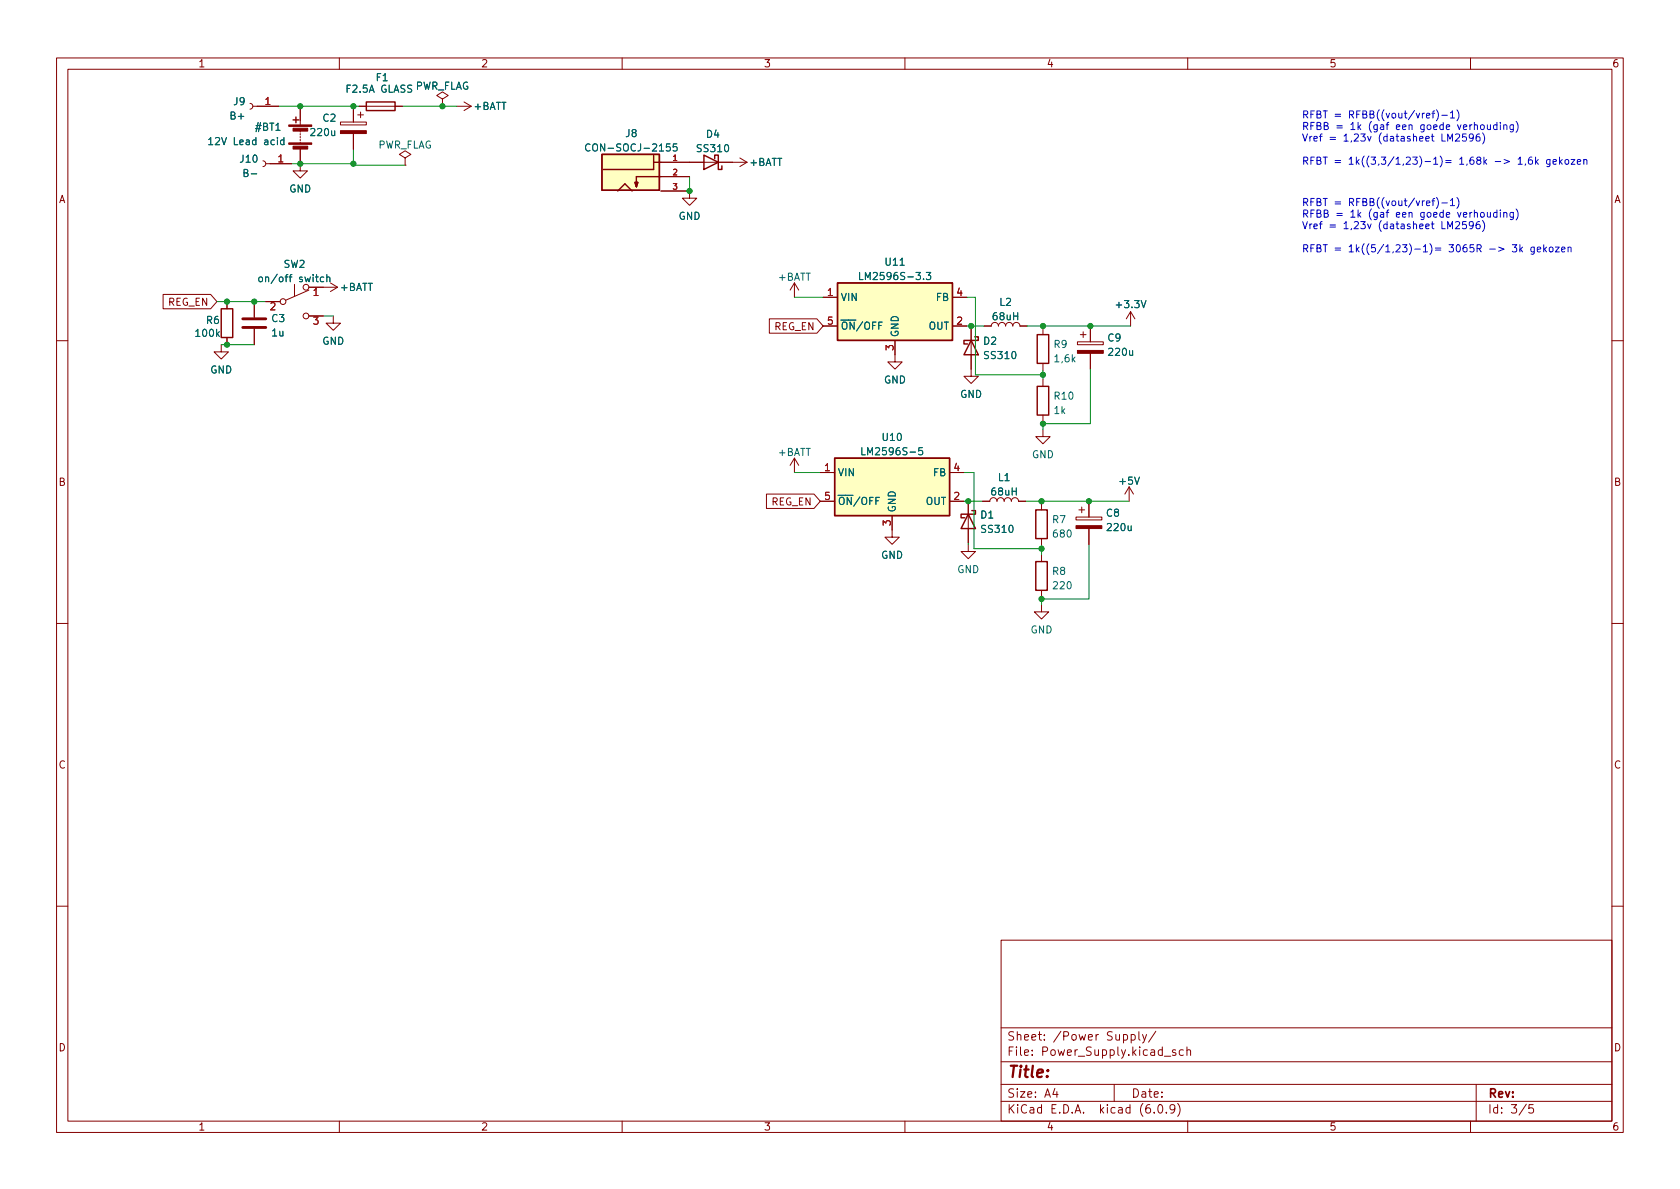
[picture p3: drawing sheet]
<svg xmlns="http://www.w3.org/2000/svg" width="297mm" height="210mm" viewBox="0 0 297 210" stroke-linecap="round" stroke-linejoin="round" font-family="sans-serif">
<g fill="none" stroke="#840000" stroke-width=".18">
<path d="M10 10.2h277v190.1h-277zM12 12.2h273v186.1h-273zM44.2 18.3l.4 .1 .1 .4-.1 .3-.4 .2M44.7 18.8h4.6M53.1 18.8v3.3M60 10.2v2M62.5 18.8v2.8M63.5 18.8h7.6M63.8 19.8v1M78.2 17.5l1-.6-1-.6-1 .6 1 .6v1.3M78.2 18.8h.1M80.8 18.8h2.5"/>
<path d="M82 18l1.3 .8M83.3 18.8l-1.3 .8M110 10.2v2M160 10.2v2M210 10.2v2M260 10.2v2M46.5 28.4l.3 .2 .2 .3-.2 .4-.3 .2M47 29h4.6M53.1 26.4v3.8h-1.3l1.3 1.3 1.3-1.3h-1.3M53.1 23.1v.3M53.1 23.6v.3M53.1 24.1v.3"/>
<path d="M53.1 24.6v.3M53.1 25.1v.3M60.2 21.6h4.6v.5h-4.6zM62.5 23.6v2.8M63.2 20.3h1.1M71.6 27.9l1-.6-1-.6-1 .6 1 .6v1.3M71.6 29.2h.1M116.8 33.8h5.1v1.2h1.3l-1.3 1.3-1.3-1.3h1.3M116.8 28.7h15.3M116.8 31.2h5.1M130.8 27.9l1.3 .8M132.1 28.7l-1.3 .8"/>
<path d="M28.8 52.1h8.4l1.2 1.2-1.2 1.3h-8.4zM40.1 53.3v1.3M40.1 59.7v1.3M45 53.3v2.8M45 58.2v2.8M47 53.3h2.5M52.1 50.3v2M54.6 51.3l-4.1 1.8M54.6 50.8h5.1M54.6 55.9h2.5M58.4 50l1.3 .8M58.9 55.9v1.2h-1.2l1.2 1.3 1.3-1.3h-1.3"/>
<path d="M59.7 50.8l-1.3 .8M136 56.4h8.4l1.1 1.3-1.1 1.2h-8.4zM140.5 50l-.8 1.3M140.5 50v2.6M140.5 50l.7 1.3M145.5 57.7h2.6M145.5 52.6h2.6M168.4 57.7h2.5M168.4 52.6h2.5M171.7 57.7v8.8h1.3l-1.3 1.3-1.3-1.3h1.3M174 57.7h1.3a.64 .64 0 0 1 .6-.7 .64 .64 0 0 1 .6 .7 .64 .64 0 0 1 .7-.7 .64 .64 0 0 1 .6 .7 .64 .64 0 0 1 .6-.7 .64 .64 0 0 1 .7 .7 .64 .64 0 0 1 .6-.7 .64 .64 0 0 1 .6 .7h1.3M184.4 57.9v1.3"/>
<path d="M191 59.2h1M191.5 58.7v1M192.8 57.7v2.7M199.9 55.1l-.8 1.3M199.9 55.1v2.6M199.9 55.1l.8 1.3M10 60.2h2M39.1 61v1.2h-1.3l1.3 1.3 1.3-1.3h-1.3M158.2 60.2v3.8h1.3l-1.3 1.3-1.2-1.3h1.2M184.4 75.9v1.3h1.3l-1.3 1.3-1.3-1.3h1.3M184.4 64.3v1.2M184.4 67.1v1.2"/>
<path d="M184.4 73.4v1.3M190.5 60.4h4.6v.6h-4.6zM192.8 62.5v2.8M285 60.2h2M135.5 87.4h8.4l1.1 1.2-1.1 1.3h-8.4zM140.5 81v2.6M140.5 81l-.8 1.3M140.5 81l.7 1.3M145 83.6h2.6M145 88.6h2.6M157.7 91.2v3.8h1.3l-1.3 1.3-1.2-1.3h1.2M167.9 83.6h2.5"/>
<path d="M167.9 88.6h2.5M171.2 96.3v1.2h1.3l-1.3 1.3-1.3-1.3h1.3M171.2 88.4v7.6M173.7 88.6h1.3a.64 .64 0 0 1 .6-.6 .64 .64 0 0 1 .7 .6 .64 .64 0 0 1 .6-.6 .64 .64 0 0 1 .6 .6 .64 .64 0 0 1 .7-.6 .64 .64 0 0 1 .6 .6 .64 .64 0 0 1 .7-.6 .64 .64 0 0 1 .6 .6h1.3M184.1 88.9v1.3M184.1 95.2v1.3M184.1 98v1.3M190.2 91.4h4.6v.5h-4.6zM190.8 90.2h1M191.3 89.7v1M192.5 88.6v2.8M192.5 93.5v2.8"/>
<path d="M199.6 86.1l-.7 1.3M199.6 86.1v2.5M199.6 86.1l.8 1.3M10 110.2h2M184.1 106.9v1.3h1.3l-1.3 1.3-1.2-1.3h1.2M184.1 104.4v1.3M285 110.2h2M10 160.2h2M177 166.3h108v32h-108zM285 160.2h2M60 198.3v2M110 198.3v2"/>
<path d="M160 198.3v2M177 194.8h108M177 191.8h108M177 187.8h108M177 181.8h108M186.5 192.5l-.4 1h1M186.9 193v1M197 191.8v3M200 183l.4-.1 .3 .3v.4l-.1 .3h-.6M200 182.9v1.5M201.4 182.4v1.3l.2 .2M202 182.9l.4 1"/>
<path d="M202.7 182.9l-.5 1.4-.2 .1M204.1 196.7v.1M204.4 182.4l-1.3 1.9M204.9 195.4l.2-.1a.81 .81 0 0 1 .6 .7 .81 .81 0 0 1-.3 .8h-.2a.81 .81 0 0 1-.6-.6 .81 .81 0 0 1 .3-.8zM205.9 186.8h1.1M206.2 196.7v.1M207.7 196l-.3 .3h-.3l-.2-.3 .1-.6 .4-.1 .2 .2a.99 .99 0 0 1-.3 1.3h-.3M207.9 185.7l-.4-.1-.2 .2 .1 .3 .5 .1v.4h-.6M208.2 195.1a1.72 1.72 0 0 1 0 2.3M209.2 185.7l-.4-.1-.3 .3v.4l.1 .3h.6M209.9 185.8l.2-.2 .3 .1 .1 .9M209.9 185.1v1.5"/>
<path d="M210 198.3v2M260 198.3v2M261 191.8v6.5M269.9 195.3l-1.3 1.9M271.1 195.3h-.7l-.1 .7 .2-.1 .5 .1 .2 .2-.1 .5-.2 .1-.6-.1"/>
<circle cx="50" cy="53.3" r=".51"/>
<circle cx="54.1" cy="55.9" r=".51"/>
<circle cx="54.1" cy="50.8" r=".51"/>
</g>
<g fill="none" stroke="#840000" stroke-width=".25">
<path d="M64.8 18h5v1.6h-5zM51.8 21.2h1M52.3 20.7v1M106.4 27.3h10.2v6.3h-10.2zM109.2 33.8l1.3-1.3 1.3 1.3M112.3 32.3h.5l-.3 .7zM115.6 27.4v2.6h-8.9M115.6 28.7h1.2M116.8 31.2h-4.3v1.8M124.5 27.4l2.5 1.3-2.5 1.3zM126.4 28.1v-.7h.6v2.6h.6v-.7M39.1 54.6h2v5.1h-2z"/>
<path d="M148.1 50h20.3v10.2h-20.3zM172.3 59.6h.7v.6h-2.6v.6h.7M183.4 59.2h2v5.1h-2zM171.7 60.2l1.3 2.5h-2.6zM183.4 68.3h2v5.1h-2zM147.6 81h20.3v10.2h-20.3zM171.2 90.9l1.3 2.6h-2.6zM171.8 90.3h.7v.6h-2.6v.7h.7M183.1 99.3h2.1v5.1h-2.1zM183.1 90.2h2.1v5h-2.1z"/>
</g>
<g fill="#840000" stroke="#840000" stroke-width=".18">
<path d="M60.2 23.1h4.6v.5h-4.6z"/>
<path d="M190.5 62h4.6v.5h-4.6z"/>
<path d="M190.2 93h4.6v.5h-4.6z"/>
<path d="M51.1 25.3h4v.2h-4z"/>
<path d="M51.1 22.1h4v.2h-4z"/>
<path d="M51.8 25.9h2.6v.5h-2.6z"/>
<path d="M51.8 22.7h2.6v.5h-2.6z"/>
</g>
<g fill="#ffffc2" stroke="#ffffc2" stroke-width=".18">
<path d="M106.4 27.3h10.2v6.3h-10.2z"/>
<path d="M112.3 32.3h.5l-.3 .7z"/>
<path d="M148.1 50h20.3v10.2h-20.3z"/>
<path d="M147.6 81h20.3v10.2h-20.3z"/>
</g>
<g fill="none" stroke="#006464" stroke-width=".18">
<path d="M36.9 24.7l.4-.4v1.3M36.9 25.6h.7M50.2 24.8l-.4-.1-.2 .3 .1 .5h.5M50.2 24.3v1.3M104.3 25.6a.6 .6 0 0 0-.8 .4 .6 .6 0 0 0 .6 .7l.2-.1M119.7 25.4h-.6l-.1 .6 .2-.1 .4 .1 .1 .2v.4l-.2 .1-.5-.1M45.8 49.1l.2-.1 .4 .1v.5l-.1 .2h-.3l-.2-.1zM57.2 49h-.3l-.3 .2 .2 .6h.4M57.8 49.1l.2-.1h.3v.8M57.8 48.6v1.2M152 48.2v1.2h.6M163.8 48.2h.8l-.5 .5 .4 .1v.5l-.2 .1-.5-.1"/>
<path d="M152.4 79.2v1.2h.6M163.1 79.2h-.6l-.1 .6 .2-.2 .4 .1 .1 .2v.4l-.2 .1-.5-.1"/>
</g>
<path d="M42.9 57.9h4.1M42.9 56.4h4.1" fill="none" stroke="#840000" stroke-width=".51"/>
<g fill="none" stroke="#0000c2" stroke-width=".18">
<path d="M253.7 19.6l-.3 .2v1.1M254 19.4a1.46 1.46 0 0 1 0 2M256.4 20l.4-.4v1.3M257.6 19.4a1.46 1.46 0 0 1 0 2M252.2 35.9l.6-.1v-.2l-.4-.1-.2 .2 .1 .6h.5M252.2 20.4l.6-.1v-.2l-.4-.1-.2 .2 .1 .6h.5M253.2 35.5h.5M253.2 20h.5M253.7 35.1l-.3 .2v1.1M254 34.9a1.46 1.46 0 0 1 0 1.9M254.9 35.9h1M254.9 20.4h1"/>
<path d="M256 25v-1.3l.4 .9 .4-.9v1.3M256.4 35.5l.4-.4v1.3M256.4 36.4h.8M256.4 20.9h.8M257.4 39.3l.4-.1 .3 .3-.8 1h.8M257.4 23.8l.4-.1 .3 .4-.8 .9h.8M257.6 34.9a1.46 1.46 0 0 1 0 1.9M259.2 39.2h-.6v.6l.1-.1h.5l.1 .2-.1 .4-.2 .2-.4-.2M259.2 23.7h-.6v.6l.1-.1h.5l.1 .2-.1 .4-.2 .2-.4-.2M260.5 39.7l-.2 .3-.4-.1-.1-.2 .1-.5h.4l.1 .1a.84 .84 0 0 1-.3 1.2h-.2M260.5 24.2l-.2 .3-.4-.1-.1-.2 .1-.5h.4l.1 .1a.84 .84 0 0 1-.3 1.2h-.2M261.6 39.2h-.4a.86 .86 0 0 0 0 1.3l.4-.2 .1-.4-.2-.2h-.3l-.2 .2"/>
<path d="M261.6 23.7h-.4a.86 .86 0 0 0 0 1.3l.4-.2 .1-.4-.2-.2h-.3l-.2 .2M261.8 37.7l.2-.1 .4 .1v.5l-.1 .1-.3 .1-.2-.1zM261.8 22.2l.2-.1 .4 .1v.5l-.1 .2h-.3l-.2-.1zM262.1 39a1.46 1.46 0 0 1 0 1.9M262.1 23.5a1.46 1.46 0 0 1 0 1.9M263 37.6v.7l.3 .1 .2-.1M263 22.1v.8h.3l.2-.1M263.5 22.1v.8M263.5 37.6v.8M264.7 37.6h-.4l-.2 .2 .1 .5h.5M264.7 22.1h-.4l-.2 .2 .1 .6h.5M264.7 21.6v1.3"/>
<path d="M264.7 37.1v1.3M265.3 37.1v.2M265.3 21.6v.2M265.3 22.1v.8M265.3 37.6v.8M265.9 37.7l.2-.1h.3v.8M265.9 22.2l.2-.1h.3v.8M265.9 22.1v.8M265.9 37.6v.8M267.6 37.6v1l-.3 .2h-.3M267.6 37.6h-.4l-.2 .2 .1 .5h.5M267.6 22.1v1l-.3 .2h-.3"/>
<path d="M267.6 22.1h-.4l-.2 .2 .1 .6h.5M268.1 37a1.46 1.46 0 0 1 0 1.9M268.1 21.5a1.46 1.46 0 0 1 0 1.9M268.4 28.1l.4-.3v1.2M268.4 29h.7M269.8 29l-.2 .2M270.8 27.8h-.3a.86 .86 0 0 0 0 1.2l.4-.1 .1-.4-.3-.2h-.3l-.2 .2M271.5 27.8v1.2M271.6 28.6l.4 .4M272 28.2l-.5 .5M274 28.2v1l-.2 .3-.3-.1M274 28.3l-.3-.1-.3 .2 .2 .6h.4"/>
<path d="M274.6 28.6l.6-.1-.1-.2-.3-.1-.2 .2 .1 .6h.4M275.7 27.8v1.2M275.9 28.6l.3 .4M276.2 28.2l-.5 .5M276.8 28.3l.1-.1 .4 .1 .1 .5-.1 .2h-.4l-.1-.1zM277.8 28.2h.7l-.7 .8h.7M278.9 28.6l.6-.1-.1-.2-.3-.1-.2 .2v.6h.5M280 28.3l.2-.1 .3 .1 .1 .7M280 28.2v.8M256 40.5v-1.3l.4 .9 .4-.9v1.3M267.4 43.3h.8l-.4 .5 .3 .1v.5l-.2 .1-.5-.1M268.7 43.3v1.2"/>
<path d="M268.8 44.1l.4 .4M269.2 43.7l-.5 .5M271.3 43.7v1l-.3 .3-.3-.1M271.3 43.8l-.4-.1-.2 .2 .1 .6h.5M271.8 44.1l.6-.1v-.2l-.4-.1-.2 .2 .1 .6h.5M273 43.3v1.2M273.1 44.1l.3 .4M273.4 43.7l-.4 .5M274 43.8l.2-.1 .3 .1 .1 .5-.1 .2h-.3l-.2-.1zM275 43.7h.7l-.7 .8h.7M276.1 44.1l.6-.1-.1-.2-.3-.1-.2 .2 .1 .6h.4M277.3 43.8l.1-.1 .3 .1 .1 .7"/>
<path d="M277.3 43.7v.8"/>
</g>
<g fill="none" stroke="#009600" stroke-width=".18">
<path d="M49.3 18.8h14.2M71.1 18.8h9.7M51.6 29h10.9M62.5 26.4v2.8h9.1M121.9 31.2v2.6M38.4 53.3h8.6M57.1 55.9h1.8M140.5 52.6h5M170.9 52.6h1.6v13.7h11.9M170.9 57.7h3.1M181.6 57.7h18.3M184.4 57.7v.2"/>
<path d="M39.1 61h5.9M184.4 65.5v1.6M184.4 74.7v1.2M192.8 65.3v9.6h-8.4M140.5 83.6h4.5M170.4 83.6h1.8v13.4h11.9M170.4 88.6h3.3M171.2 88.4v.2M171.2 96v.3M181.4 88.6h18.2M184.1 88.6v.3M184.1 96.5v1.5"/>
<path d="M192.5 96.3v9.6h-8.4M184.1 105.7v1.2"/>
</g>
<g fill="#009600" stroke="#009600" stroke-width=".18">
<circle cx="45" cy="53.3" r=".46"/>
<circle cx="53.1" cy="18.8" r=".46"/>
<circle cx="53.1" cy="29" r=".46"/>
<circle cx="62.5" cy="29" r=".46"/>
<circle cx="62.5" cy="18.8" r=".46"/>
<circle cx="40.1" cy="53.3" r=".46"/>
<circle cx="40.1" cy="61" r=".46"/>
<circle cx="121.9" cy="33.8" r=".46"/>
<circle cx="78.2" cy="18.8" r=".46"/>
<circle cx="184.1" cy="105.9" r=".46"/>
<circle cx="171.2" cy="88.6" r=".46"/>
<circle cx="184.1" cy="97" r=".46"/>
<circle cx="184.4" cy="66.3" r=".46"/>
<circle cx="192.8" cy="57.7" r=".46"/>
<circle cx="184.1" cy="88.6" r=".46"/>
<circle cx="192.5" cy="88.6" r=".46"/>
<circle cx="171.7" cy="57.7" r=".46"/>
<circle cx="184.4" cy="57.7" r=".46"/>
<circle cx="184.4" cy="74.9" r=".46"/>
</g>
<text font-size="2.8" fill="#840000" x="178" y="190.6">Title:</text>
<g font-size="2.1" fill="#840000">
<text x="178" y="184">Sheet: /Power Supply/</text>
<text x="178" y="186.7">File: Power_Supply.kicad_sch</text>
<text x="178" y="196.9">KiCad E.D.A. kicad (6.0.9)</text>
<text x="178" y="194.1">Size: A4</text>
<text x="200" y="194.1">Date:</text>
<text x="263" y="194.1">Rev:</text>
<text x="263" y="196.9">Id: 3/5</text>
</g>
<g font-size="1.8" fill="#840000">
<text x="35" y="11.9">1</text>
<text x="85" y="11.9">2</text>
<text x="135" y="11.9">3</text>
<text x="185" y="11.9">4</text>
<text x="235" y="11.9">5</text>
<text x="285" y="11.9">6</text>
<text x="10.3" y="35.9">A</text>
<text x="285.3" y="35.9">A</text>
<text x="29.7" y="54.1">REG_EN</text>
<text x="136.8" y="58.4">REG_EN</text>
<text x="10.3" y="85.9">B</text>
<text x="136.3" y="89.4">REG_EN</text>
<text x="285.3" y="85.9">B</text>
<text x="10.3" y="135.9">C</text>
<text x="285.3" y="135.9">C</text>
<text x="10.3" y="185.9">D</text>
<text x="285.3" y="185.9">D</text>
<text x="35" y="199.9">1</text>
<text x="85" y="199.9">2</text>
<text x="135" y="199.9">3</text>
<text x="185" y="199.9">4</text>
<text x="235" y="199.9">5</text>
<text x="285" y="199.9">6</text>
</g>
<g font-size="1.8" fill="#006464">
<text x="61.4" y="16.4">F2.5A GLASS</text>
<text x="66.5" y="14.3">F1</text>
<text x="73.3" y="15.8">PWR_FLAG</text>
<text x="40.8" y="21.1">B+</text>
<text x="41.3" y="18.6">J9</text>
<text x="45.2" y="23.1">#BT1</text>
<text x="57.1" y="21.5">C2</text>
<text x="83.8" y="19.4">+BATT</text>
<text x="37.7" y="25.6">12V Lead acid</text>
<text x="42.5" y="28.8">J10</text>
<text x="55.1" y="24">220u</text>
<text x="66.7" y="26.3">PWR_FLAG</text>
<text x="104.7" y="26.8">CON-SOCJ-2155</text>
<text x="110.6" y="24.2">J8</text>
<text x="123.4" y="26.9">SS310</text>
<text x="124.9" y="24.4">D4</text>
<text x="132.5" y="29.3">+BATT</text>
<text x="43.3" y="31.3">B-</text>
<text x="51.1" y="34">GND</text>
<text x="120" y="38.9">GND</text>
<text x="50.2" y="47.3">SW2</text>
<text x="156.6" y="47">U11</text>
<text x="46.6" y="49.9">on/off switch</text>
<text x="60.2" y="51.4">+BATT</text>
<text x="137.6" y="49.6">+BATT</text>
<text x="148.6" y="53.2">VIN</text>
<text x="152.9" y="49.5">LM2596S-3.3</text>
<text x="165.5" y="53.2">FB</text>
<text x="34.7" y="59.6">100k</text>
<text x="36.5" y="57.3">R6</text>
<text x="48.1" y="56.9">C3</text>
<text x="48.1" y="59.5">1u</text>
<text x="148.6" y="58.3">~{ON}/OFF</text>
<text x="158.9" y="59.7" transform="rotate(-90 158.9 59.7)">GND</text>
<text x="164.2" y="58.3">OUT</text>
<text x="175.6" y="56.6">68uH</text>
<text x="176.8" y="54.1">L2</text>
<text x="197.6" y="54.5">+3.3V</text>
<text x="57" y="61">GND</text>
<text x="173.9" y="60.9">D2</text>
<text x="174.2" y="63.5">SS310</text>
<text x="186.4" y="61.5">R9</text>
<text x="186.6" y="64.1">1,6k</text>
<text x="195.9" y="60.4">C9</text>
<text x="196.2" y="62.9">220u</text>
<text x="37.2" y="66">GND</text>
<text x="156.3" y="67.8">GND</text>
<text x="169.7" y="70.4">GND</text>
<text x="186.5" y="70.7">R10</text>
<text x="156.1" y="78">U10</text>
<text x="186.4" y="73.2">1k</text>
<text x="137.6" y="80.6">+BATT</text>
<text x="153.1" y="80.5">LM2596S-5</text>
<text x="182.4" y="81">GND</text>
<text x="148.1" y="84.2">VIN</text>
<text x="148.1" y="89.3">~{ON}/OFF</text>
<text x="163.7" y="89.3">OUT</text>
<text x="165" y="84.2">FB</text>
<text x="175.4" y="87.6">68uH</text>
<text x="176.5" y="85.1">L1</text>
<text x="198" y="85.7">+5V</text>
<text x="158.4" y="90.7" transform="rotate(-90 158.4 90.7)">GND</text>
<text x="173.4" y="91.7">D1</text>
<text x="173.7" y="94.2">SS310</text>
<text x="186.1" y="92.5">R7</text>
<text x="186.3" y="95">680</text>
<text x="195.6" y="91.4">C8</text>
<text x="195.9" y="93.9">220u</text>
<text x="155.8" y="98.8">GND</text>
<text x="169.2" y="101.3">GND</text>
<text x="186.1" y="101.6">R8</text>
<text x="186.3" y="104.2">220</text>
<text x="182.2" y="112">GND</text>
</g>
<g font-size="1.8" fill="#a90000">
<text x="46.9" y="18.5">1</text>
<text x="49.2" y="28.7">1</text>
<text x="55.4" y="52.3">1</text>
<text x="146.3" y="52.3">1</text>
<text x="169.2" y="52.3">4</text>
<text x="47.8" y="54.9">2</text>
<text x="55.4" y="57.4">3</text>
<text x="146.3" y="57.4">5</text>
<text x="169.2" y="57.4">2</text>
<text x="158" y="62" transform="rotate(-90 158 62)">3</text>
<text x="145.8" y="83.3">1</text>
<text x="168.7" y="83.3">4</text>
<text x="145.8" y="88.4">5</text>
<text x="168.7" y="88.4">2</text>
<text x="157.5" y="92.9" transform="rotate(-90 157.5 92.9)">3</text>
</g>
<g font-size="1.8" fill="#0000c2">
<text x="230.1" y="20.9">RFBT = RFBB((vout/vref)-1)</text>
<text x="230.1" y="23">RFBB = 1k (gaf een goede verhouding)</text>
<text x="230.1" y="25">Vref = 1,23v (datasheet LM2596)</text>
<text x="230.1" y="29.1">RFBT = 1k((3,3/1,23)-1)= 1,68k -&gt; 1,6k gekozen</text>
<text x="230.1" y="36.4">RFBT = RFBB((vout/vref)-1)</text>
<text x="230.1" y="38.5">RFBB = 1k (gaf een goede verhouding)</text>
<text x="230.1" y="40.5">Vref = 1,23v (datasheet LM2596)</text>
<text x="230.1" y="44.6">RFBT = 1k((5/1,23)-1)= 3065R -&gt; 3k gekozen</text>
</g>
<g font-size="1.4" fill="#a90000">
<text x="119" y="28.4">1</text>
<text x="119" y="31">2</text>
<text x="119" y="33.5">3</text>
</g>
</svg>
